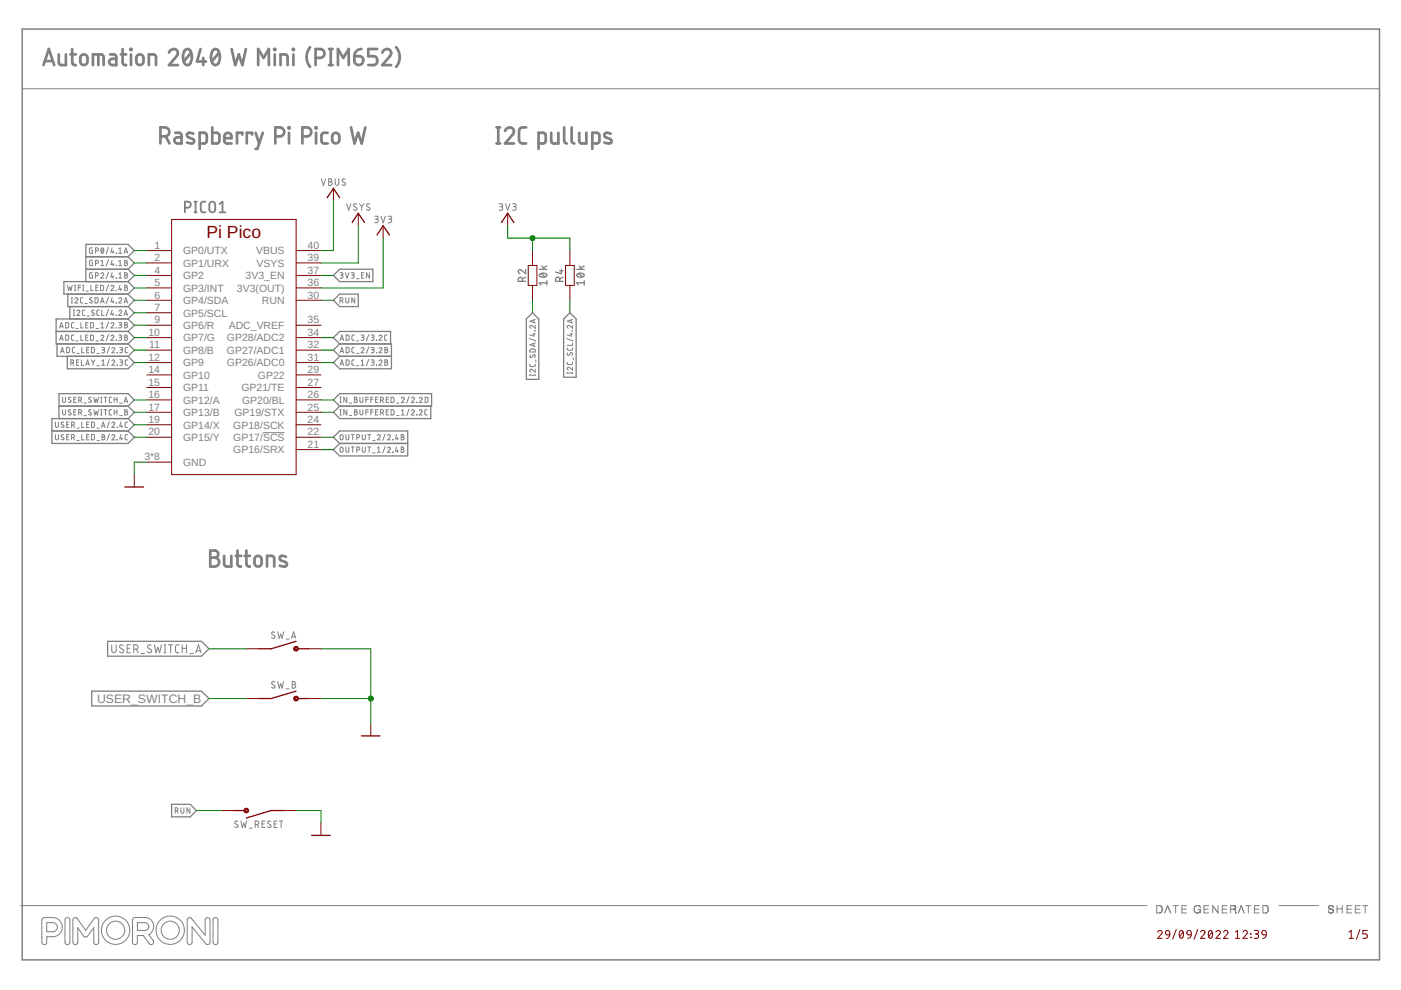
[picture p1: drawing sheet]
<svg xmlns="http://www.w3.org/2000/svg" width="297mm" height="210mm" viewBox="0 0 297 210" stroke-linecap="round" stroke-linejoin="round" font-family="sans-serif">
<g fill="none" stroke="#808080" stroke-width=".21">
<path d="M4.7 18.8h287.6M68.1 37.9l.5 1.4 .4-1.4M69.7 37.9l.6 .1v.4l-.2 .1a.38 .38 0 0 1 .3 .4 .38 .38 0 0 1-.3 .4h-.4zM69.7 38.5h.4M71.1 37.9v1a.38 .38 0 0 0 .4 .4 .38 .38 0 0 0 .3-.4v-1M73.2 38a.35 .35 0 0 0-.5 0 .35 .35 0 0 0 0 .5l.4 .2a.38 .38 0 0 1 0 .6 .38 .38 0 0 1-.6-.2M19.6 55.2l-.6 .1v1h.6v-.6h-.2M19.6 52.6l-.6 .1v.7l.1 .3h.5v-.6h-.2M19.6 57.8l-.6 .2v.7l.1 .2 .5 .1v-.7h-.2M20.3 55.8l.5-.1v-.4l-.5-.1v1.1M20.3 53.2l.5-.1v-.4l-.5-.1v1.1M20.3 58.5l.5-.1v-.4l-.5-.2v1.2"/>
<path d="M21.4 58.1a.31 .31 0 0 1 .4-.3 .31 .31 0 0 1 .1 .5l-.5 .7h.6M21.4 56.3h.6M21.4 55.5l.3-.3v1.1M21.5 52.6h.1a.57 .57 0 0 1 .4 .5 .57 .57 0 0 1-.4 .6l-.2-.6zM21.9 52.8l-.5 .6M23 55.1l-.5 1.4M23 52.4l-.5 1.4M23 57.7l-.5 1.4M23.8 55.2l-.3 .9h.7M23.8 52.6l-.3 .8h.7M23.8 57.8l-.3 .9h.7M24 53.2v.5"/>
<path d="M24 55.8v.5M24 58.5v.5M24.6 56.3h.1M24.6 53.6h.1M24.6 58.9h.1M25.2 56.3h.6M25.2 55.5l.3-.3v1.1M25.2 52.8l.3-.2v1.1M25.2 58.1l.3-.3v1.2M25.2 53.7h.6M25.2 59h.6M26.3 53.7l.4-1.1 .4 1.1"/>
<path d="M26.4 53.4h.6M26.4 55.2l.5 .1v.3l-.2 .1 .4 .2-.2 .4h-.5zM26.4 57.8l.5 .1v.4h-.2l.4 .3-.2 .3-.5 .1zM26.4 55.7h.3M26.4 58.3h.3M72.1 57.8h.4l.2 .2-.1 .3h-.4M72.4 58.3l.3 .2v.2l-.1 .2-.5 .1M73.2 57.8l.4 1.2 .4-1.2M73.5 43.2l.4 1.4 .5-1.4M74.5 57.8l.5 .1 .1 .1-.1 .3h-.4M74.8 58.3l.2 .2 .1 .2-.2 .2-.4 .1M75.6 59.1h.5"/>
<path d="M75.6 43.3l-.4-.1-.2 .3 .5 .5a.38 .38 0 0 1 0 .6 .38 .38 0 0 1-.6-.2M76.2 43.2l.5 .7M76.7 58.3h.3M76.7 43.9v.7M77.2 43.2l-.5 .7M77.2 57.8h-.5v1.2h.5M78.3 57.8v1.2l-.6-1.2v1.2M78.4 43.3l-.5-.1-.2 .3 .6 .5a.35 .35 0 0 1 0 .5 .35 .35 0 0 1-.5 0l-.1-.1M79.4 45.8l.6 .1 .2 .2-.2 .3-.4 .1M79.8 46.5a.38 .38 0 0 1 .4 .3 .38 .38 0 0 1-.4 .4h-.4M80.8 45.8l.4 1.4 .5-1.4M82.3 45.8l.6 .1 .1 .2-.1 .3-.5 .1"/>
<path d="M82.7 46.5a.38 .38 0 0 1 .3 .3 .38 .38 0 0 1-.3 .4h-.4M105.8 43.2h.6l.2 .2-.2 .4h-.4M106.2 43.8a.38 .38 0 0 1 .4 .4 .38 .38 0 0 1-.4 .4h-.4M107.2 43.2l.4 1.4 .5-1.4M108.7 43.2h.4l.3 .2-.1 .4h-.5M109.1 43.8a.38 .38 0 0 1 .3 .4 .38 .38 0 0 1-.3 .4h-.4M12.6 69.5l.4-1.1 .4 1.1M12.6 72.2l.4-1.2 .4 1.2M12.7 69.2h.6M12.7 71.9h.6M12.8 74.8l.4-1.1 .4 1.1M12.9 74.5h.6"/>
<path d="M13.9 68.4h.5l.1 .2 .1 .6-.2 .3h-.5zM13.9 71l.5 .1 .1 .1v.8l-.1 .1-.5 .1zM14.1 73.7h.5l.1 .2v.7l-.1 .2h-.5zM14.3 60.5l.2 1.1 .3-.7 .2 .7 .3-1.1M15 76.9l.6-.1v-.3l-.1-.2h-.5v1.1M15.1 64.2h.3M15.1 63.1h.3M15.2 63.1v1.1M15.4 76.9l.2 .5M15.6 66.9h.2M15.6 65.7h.2M15.7 68.4h-.4l-.1 .2v.8l.5 .1"/>
<path d="M15.7 71l-.4 .1-.1 .2v.7l.5 .2M15.7 65.7v1.2M15.8 61.6h.2M15.8 60.5h.2M15.9 73.7h-.4l-.2 .2 .1 .8 .5 .1M15.9 63.4a.3 .3 0 0 1 .4-.3 .3 .3 0 0 1 .1 .5l-.5 .6h.6M15.9 60.5v1.1M16.1 69.7h.5M16.1 72.3h.5M16.2 76.8h.4M16.3 74.9h.5M16.3 66a.31 .31 0 0 1 .5-.2 .31 .31 0 0 1 0 .5l-.5 .6h.6"/>
<path d="M16.6 61h.5M16.7 76.3h-.5v1.1h.5M17.1 60.5h-.5v1.1M17.1 68.4v1.1h.6M17.1 71v1.2h.6M17.3 76.3v1.1h.5M17.3 73.7v1.1h.5M17.5 61.6h.3M17.5 60.5h.3M17.6 63.1h-.4l-.1 .3v.8h.5M17.7 60.5v1.1M18 65.7l-.4 .1-.1 .2v.7l.5 .2"/>
<path d="M18 64.4h.5M18.2 68.9h.3M18.2 71.5h.3M18.2 77.4l.4-1.1 .3 1.1M18.2 61.7h.5M18.3 77.2h.5M18.4 74.2h.4M18.4 67h.5M18.7 68.4h-.5v1.1h.5M18.7 71h-.5v1.2h.5M18.9 73.7h-.5v1.1h.5M19.2 68.4h.4l.2 .2v.6l-.2 .3h-.4z"/>
<path d="M19.2 71l.4 .1 .2 .1v.8l-.2 .1-.4 .1zM19.3 60.5v1.1h.5M19.4 76.3l.3 .5M19.4 73.7h.4l.2 .2v.7l-.2 .2h-.4zM19.5 63.2l-.3-.1-.2 .3 .6 .5v.2l-.3 .1-.3-.1M19.7 76.8v.6M20 65.8a.28 .28 0 0 0-.5 0 .28 .28 0 0 0 .1 .4l.3 .2a.3 .3 0 0 1-.1 .5 .3 .3 0 0 1-.4-.2M20.1 76.3l-.4 .5M20.2 63.1h.4l.2 .2v.8l-.2 .1h-.4zM20.3 61h.4M20.4 69.7h.5M20.4 72.3h.5"/>
<path d="M20.6 77.6h.5M20.6 74.9h.5M20.8 60.5h-.5v1.1h.5M21 65.7l-.3 .1-.2 .2 .1 .7 .4 .2M21.3 64.2l.4-1.1 .4 1.1M21.3 60.5h.5l.1 .2 .1 .6-.2 .3h-.5zM21.4 71.3a.3 .3 0 0 1 .4-.3 .3 .3 0 0 1 .1 .5l-.5 .7h.6M21.4 68.6l.3-.2v1.1M21.4 69.5h.6M21.4 64h.6M21.6 73.7h.5l.1 .2-.1 .2-.4 .1M21.6 65.7v1.2h.5"/>
<path d="M21.6 77.4h.6M21.6 76.6l.3-.3v1.1M21.9 74.2l.2 .1v.4l-.5 .1M23 63l-.5 1.4M23 65.6l-.5 1.4M23 68.3l-.5 1.4M23 70.9l-.5 1.4M23 60.3l-.5 1.4M23.2 76.2l-.5 1.4M23.2 73.5l-.5 1.4M23.5 68.6a.31 .31 0 0 1 .5-.2 .31 .31 0 0 1 0 .5l-.5 .6h.7M23.5 71.3a.3 .3 0 0 1 .4-.3 .3 .3 0 0 1 .1 .5l-.5 .7h.7"/>
<path d="M23.5 60.7a.31 .31 0 0 1 .5-.2 .31 .31 0 0 1 0 .5l-.5 .6h.7M23.7 76.6a.31 .31 0 0 1 .4-.3 .31 .31 0 0 1 .1 .5l-.5 .6h.6M23.7 73.9a.31 .31 0 0 1 .4-.2 .31 .31 0 0 1 .1 .5l-.5 .6h.6M23.8 63.1l-.3 .9h.7M23.8 65.7l-.3 .9h.7M24 63.7v.5M24 66.4v.5M24.6 61.6h.1M24.6 64.2h.1M24.6 66.8h.1M24.6 69.5h.1M24.6 72.1h.1"/>
<path d="M24.8 77.4h.1M24.8 74.8h.1M25.2 63.4a.31 .31 0 0 1 .4-.3 .31 .31 0 0 1 .1 .5l-.5 .6h.6M25.2 66a.32 .32 0 0 1 .4-.2 .32 .32 0 0 1 .1 .5l-.5 .6h.6M25.2 68.4h.5l.1 .2-.1 .3h-.4M25.2 71l.5 .1 .1 .1-.1 .3h-.4M25.4 76.3h.5l.1 .2-.1 .3h-.4M25.4 73.7h.5l.1 .2-.1 .2-.4 .1M25.4 60.5l-.2 .9h.6M25.5 68.9l.2 .1 .1 .3-.2 .2h-.4M25.5 71.5l.3 .3-.1 .3-.5 .1M25.6 61.1v.5"/>
<path d="M25.7 76.8l.2 .1 .1 .3-.2 .2h-.4M25.7 74.2l.2 .1 .1 .2-.2 .3h-.4M26.3 64.2l.4-1.1 .4 1.1M26.3 66.9l.4-1.2 .4 1.2M26.4 64h.6M26.4 66.6h.6M26.4 68.4l.5 .1 .1 .2-.3 .2 .4 .2-.2 .4h-.5zM26.4 71l.5 .1v.3l-.2 .1 .4 .3-.2 .3-.5 .1zM26.4 60.5l.5 .1 .1 .2-.3 .2 .4 .2-.2 .4h-.5zM26.4 68.9h.3M26.4 71.5h.3M26.4 61h.3"/>
<path d="M27.1 76.3h-.4l-.2 .3 .1 .7 .5 .1M27.1 73.7h-.4l-.2 .2 .1 .8 .5 .1M72.1 63.7l.6-.1v-.4l-.6-.1v1.1M72.1 77.4l.4-1.1 .4 1.1M72.1 74.8l.4-1.1 .4 1.1M72.1 72.2l.4-1.2 .4 1.2M72.2 71.9h.6M72.2 77.2h.6M72.2 74.5h.6M72.5 63.7l.2 .5M73.3 63.1v1l.3 .1 .3-.1 .1-1M73.4 76.3h.4l.2 .2v.6l-.2 .3h-.4z"/>
<path d="M73.4 73.7h.4l.2 .2v.7l-.2 .2h-.4zM73.4 71l.4 .1 .2 .1v.8l-.2 .1-.4 .1zM75.1 76.3h-.4l-.1 .3 .1 .8h.4M75.1 73.7h-.4l-.1 .2v.8l.5 .1M75.1 71l-.4 .1-.1 .2 .1 .8 .4 .1M75.2 63.1v1.1l-.6-1.1v1.1M75.5 72.3h.6M75.5 77.6h.6M75.5 74.9h.6M76.6 73.9a.31 .31 0 0 1 .4-.2 .31 .31 0 0 1 .1 .5l-.5 .6h.6M76.6 71l.4 .1 .2 .1-.2 .3h-.3M76.6 77.4h.6"/>
<path d="M76.6 76.6l.3-.3v1.1M76.9 71.5l.3 .3-.1 .3-.5 .1M78.2 76.2l-.5 1.4M78.2 73.5l-.5 1.4M78.2 70.9l-.5 1.4M78.7 76.3h.5l.1 .2-.1 .3h-.4M78.7 73.7h.5l.1 .2-.1 .2-.4 .1M78.7 71l.5 .1 .1 .1-.1 .3h-.4M79 76.8l.2 .1 .1 .3-.2 .2h-.4M79 74.2l.3 .3-.2 .3h-.4M79 71.5l.3 .3-.1 .3-.5 .1M79.8 72.2h.1"/>
<path d="M79.8 77.4h.1M79.8 74.7h.1M80.3 76.6a.32 .32 0 0 1 .5-.3 .32 .32 0 0 1 .1 .5l-.6 .6h.7M80.3 73.9a.32 .32 0 0 1 .5-.2 .32 .32 0 0 1 .1 .5l-.6 .6h.7M80.3 71.3a.31 .31 0 0 1 .5-.3 .31 .31 0 0 1 .1 .5l-.6 .7h.7M81.6 76.3l.5 .1v.3l-.2 .1 .3 .2-.1 .4h-.5zM81.6 73.7l.5 .1v.3l-.2 .1 .3 .2-.1 .4h-.5zM81.6 76.8h.3M81.6 74.2h.3M82 71l-.3 .1-.2 .2 .1 .7 .4 .2M112.2 71.8l1.4 .5M112.3 77.2l.1 .4 .2 .1h.7l.2-.5"/>
<path d="M112.3 79.5h1.2M112.3 79.4v.3M112.4 75.2v.4l.2 .2 .5-.6a.32 .32 0 0 1 .4 .2 .32 .32 0 0 1-.2 .4M112.4 74.1l.9-.1 .2 .6h-1.2zM113 70.8h.5M113.2 67.8v.6M113.2 72.8v.6M113.2 70.6v.7l-.9-.3M113.5 70.1h.1M113.5 78.3v.6l-.7-.5a.31 .31 0 0 0-.5 .1 .31 .31 0 0 0 .3 .4M113.5 69v.6l-.7-.5a.32 .32 0 0 0-.5 .1 .32 .32 0 0 0 .3 .4M113.5 79.4v.3"/>
<path d="M113.5 72.7l-1.2 .4 1.2 .4M113.5 67.7l-1.2 .4 1.2 .4M113.6 76.3v.5M120.1 71.8l1.4 .5M120.2 76.8l.1 .4 .2 .1h.8l.1-.5M120.2 73.7l.1 .4 .2 .2 .8-.1 .1-.5M120.2 79.1h1.2M120.2 79v.2M120.4 74.8l-.1 .4 .2 .2 .4-.5a.31 .31 0 0 1 .5 0 .31 .31 0 0 1-.2 .5M120.9 70.8h.5M121.1 67.8v.6M121.1 70.6v.7l-.9-.3"/>
<path d="M121.3 70.2h.1M121.4 77.9v.6l-.6-.6a.31 .31 0 0 0-.5 .1 .31 .31 0 0 0 .2 .5M121.4 69v.6l-.6-.5a.32 .32 0 0 0-.5 .1 .32 .32 0 0 0 .2 .4M121.4 72.7v.5h-1.2M121.4 79v.2M121.4 67.7l-1.2 .4 1.2 .4M121.5 75.8v.5M11.7 89.5v.8l.3 .3 .4-.2v-.9M11.7 92.1v.9l.3 .3 .4-.2v-1M13.3 84.2v1l.2 .1 .4-.1v-1M13.3 86.9v.9l.2 .2 .4-.2v-.9M13.5 89.6a.28 .28 0 0 0-.4-.1 .28 .28 0 0 0 0 .5l.3 .1a.31 .31 0 0 1 0 .5 .31 .31 0 0 1-.5-.1"/>
<path d="M13.5 92.2h-.4l-.1 .2 .4 .4a.31 .31 0 0 1 0 .5 .31 .31 0 0 1-.5-.2M14.1 92.6h.4M14.1 90h.4M14.6 92.1h-.5v1.2h.5M14.6 89.5h-.5v1.1h.5M15 84.3l-.4-.1-.1 .3 .4 .4a.3 .3 0 0 1 0 .5 .3 .3 0 0 1-.4-.2M15 87l-.4-.1-.1 .2 .5 .5v.3l-.2 .1-.3-.2M15.2 90.1l.5-.1v-.4l-.5-.1v1.1M15.2 92.8l.5-.2v-.4l-.5-.1v1.2M15.6 90.1l.2 .5M15.6 92.8l.2 .5M15.6 84.7h.4"/>
<path d="M15.6 87.4h.4M16.2 84.2h-.6v1.1h.6M16.2 86.9h-.6v1.1h.6M16.3 93.4h.5M16.3 90.8h.5M16.7 84.9l.5-.2v-.4l-.5-.1v1.1M16.7 87.5l.5-.1v-.4l-.5-.1v1.1M17.1 84.9l.2 .4M17.1 87.5l.2 .5M17.3 92.1v1.2h.5M17.3 89.5v1.1h.5M17.8 85.5h.5"/>
<path d="M17.8 88.1h.5M18.4 92.6h.4M18.4 90h.4M18.9 92.1h-.5v1.2h.5M18.9 89.5h-.5v1.1h.5M19.3 84.3l-.4-.1-.1 .3 .5 .4a.31 .31 0 0 1-.1 .5 .31 .31 0 0 1-.4-.2M19.3 87l-.4-.1-.1 .2 .5 .4a.31 .31 0 0 1-.1 .5 .31 .31 0 0 1-.4-.2M19.4 89.5h.4l.2 .2v.7l-.2 .2h-.4zM19.4 92.1l.4 .1 .2 .1v.7l-.2 .2-.4 .1zM19.9 84.2l.2 1.1 .3-.7 .2 .7 .3-1.1M19.9 86.9l.2 1.1 .3-.8 .2 .8 .3-1.1M20.6 93.4h.5"/>
<path d="M20.6 90.8h.5M21.4 85.3h.2M21.4 84.2h.2M21.4 88h.2M21.4 86.9h.2M21.5 84.2v1.1M21.5 86.9v1.1M21.5 90.6l.4-1.1 .4 1.1M21.6 90.3h.6M21.6 92.1l.5 .1 .1 .1-.3 .3 .3 .3-.1 .3-.5 .1zM21.6 92.6h.3M22.1 84.2h.6"/>
<path d="M22.1 86.9h.6M22.4 84.2v1.1M22.4 86.9v1.1M23.2 89.4l-.5 1.4M23.2 92l-.5 1.4M23.7 84.2h-.4l-.1 .3v.8h.5M23.7 86.9h-.4l-.1 .2v.8l.5 .1M23.7 89.7a.31 .31 0 0 1 .4-.2 .31 .31 0 0 1 .1 .5l-.5 .6h.6M23.7 92.4a.31 .31 0 0 1 .4-.3 .31 .31 0 0 1 .1 .5l-.5 .7h.6M24.2 84.7h.6M24.2 84.2v1.1M24.2 86.9v1.1"/>
<path d="M24.2 87.4h.6M24.8 84.2v1.1M24.8 86.9v1.1M24.8 90.6h.1M24.8 93.2h.1M25.4 85.5h.5M25.4 88.1h.5M25.6 92.1l-.2 .9h.6M25.6 89.5l-.2 .9h.6M25.8 90.1v.5M25.8 92.8v.5M26.3 85.3l.4-1.1 .4 1.1"/>
<path d="M26.4 85.1h.6M26.4 86.9l.5 .1v.3l-.2 .1 .4 .2-.2 .4h-.5zM26.4 87.4h.3M27.1 89.5h-.4l-.2 .2 .1 .8 .5 .1M27.1 92.1l-.4 .1-.2 .2 .1 .7 .5 .2M55.8 91.7h4.5M72.1 85.3h.2M72.1 84.2h.2M72.1 88h.2M72.1 86.9h.2M72.2 92.2l.3-.1 .2 .2v.8l-.2 .2-.3-.1-.1-.2zM72.2 94.8h.3l.2 .2v.7l-.2 .2-.3-.1-.1-.2z"/>
<path d="M72.2 84.2v1.1M72.2 86.9v1.1M73.3 92.1v.9l.3 .3 .3-.2 .1-1M73.3 94.8v.8l.3 .3 .3-.2 .1-.9M73.5 84.2v1.1l-.6-1.1v1.1M73.5 86.9v1.1l-.6-1.1v1.1M74.1 85.5h.5M74.1 88.1h.5M74.5 92.1h.6M74.5 94.8h.6M74.8 92.1v1.2M74.8 94.8v1.1"/>
<path d="M75.1 84.2l.5 .1v.3l-.1 .1 .3 .3-.2 .3h-.5zM75.1 86.9l.5 .1v.3l-.1 .1 .3 .2-.2 .4h-.5zM75.1 84.7h.4M75.1 87.4h.4M75.6 92.8l.6-.2v-.4l-.6-.1v1.2M75.6 95.4l.6-.1v-.4l-.6-.1v1.1M76.3 84.2v1l.3 .1 .3-.1v-1M76.3 86.9v.9l.3 .2 .3-.2v-.9M76.8 92.1v1l.2 .2 .4-.2v-1M76.8 94.8v.9l.2 .2 .4-.2v-.9M77.6 84.7h.5M77.6 87.4h.5"/>
<path d="M78 92.1h.6M78 94.8h.6M78.1 84.2h-.5v1.1M78.1 86.9h-.5v1.1M78.3 92.1v1.2M78.3 94.8v1.1M78.6 84.7h.5M78.6 87.4h.5M79 93.4h.5M79 96h.5M79.1 84.2h-.5v1.1M79.1 86.9h-.5v1.1"/>
<path d="M79.6 84.7h.4M79.6 87.4h.4M80 92.4a.32 .32 0 0 1 .5-.3 .32 .32 0 0 1 .1 .5l-.6 .7h.6M80 95l.3-.2v1.1M80 95.9h.6M80.1 84.2h-.5v1.1h.5M80.1 86.9h-.5v1.1h.5M80.7 84.9l.5-.2v-.4l-.5-.1v1.1M80.7 87.5l.5-.1v-.4l-.5-.1v1.1M81 84.9l.3 .4M81 87.5l.3 .5M81.7 92l-.5 1.4"/>
<path d="M81.7 94.7l-.5 1.3M81.9 84.7h.4M81.9 87.4h.4M82.1 92.4a.32 .32 0 0 1 .5-.3 .32 .32 0 0 1 .1 .5l-.6 .7h.7M82.1 95a.32 .32 0 0 1 .5-.2 .32 .32 0 0 1 .1 .5l-.6 .6h.7M82.4 84.2h-.5v1.1h.5M82.4 86.9h-.5v1.1h.5M82.9 84.2h.5l.1 .2v.6l-.1 .3h-.5zM82.9 86.9h.5l.1 .2v.7l-.1 .2h-.5zM83.3 93.3h.1M83.3 95.8h.1M84.1 92.1l-.3 .9h.7"/>
<path d="M84.1 94.8l-.3 .9h.7M84.1 85.5h.5M84.1 88.1h.5M84.3 92.8v.5M84.3 95.4v.5M85.1 92.1l.5 .1v.3l-.2 .1 .3 .3-.2 .3-.4 .1zM85.1 94.8h.3l.2 .2-.2 .3 .3 .2-.2 .4h-.4zM85.1 92.6h.3M85.1 95.3h.3M85.1 84.5a.31 .31 0 0 1 .4-.3 .31 .31 0 0 1 .1 .5l-.5 .6h.6M85.1 88h.6M85.1 87.1l.3-.2v1.1"/>
<path d="M86.7 84.1l-.5 1.4M86.7 86.7l-.5 1.4M87.2 84.5a.31 .31 0 0 1 .5-.3 .31 .31 0 0 1 .1 .5l-.6 .6h.7M87.2 87.1a.31 .31 0 0 1 .5-.2 .31 .31 0 0 1 .1 .5l-.6 .6h.7M88.3 85.3h.1M88.3 88h.1M88.9 84.5a.31 .31 0 0 1 .4-.3 .31 .31 0 0 1 .1 .5l-.5 .6h.6M88.9 87.1a.3 .3 0 0 1 .4-.2 .3 .3 0 0 1 .1 .5l-.5 .6h.6M90.1 84.2h.5l.1 .2v.6l-.1 .3h-.5zM90.6 86.9h-.4l-.1 .2v.7l.5 .2M23.7 136.7v1.2a.48 .48 0 0 0 .5 .5 .48 .48 0 0 0 .4-.5v-1.2M26.2 136.8a.43 .43 0 0 0-.6-.1 .43 .43 0 0 0-.2 .6l.7 .4a.39 .39 0 0 1 .1 .5 .39 .39 0 0 1-.5 .2l-.4-.2"/>
<path d="M26.9 137.5h.6M27.7 136.7h-.8v1.7h.8M28.4 137.6h.4a.47 .47 0 0 0 .5-.4 .47 .47 0 0 0-.5-.5h-.4v1.7M28.9 137.6l.4 .8M29.9 138.6h.7M32.1 136.8a.43 .43 0 0 0-.6-.1 .43 .43 0 0 0-.2 .6l.7 .4a.43 .43 0 0 1 0 .6 .43 .43 0 0 1-.6 0l-.2-.1M32.7 136.7l.4 1.7 .4-1.1 .3 1.1 .4-1.7M34.8 138.4h.4M34.8 136.7h.4M35 136.7v1.7M35.7 136.7h.9M36.2 136.7v1.7"/>
<path d="M38 136.7h-.6l-.2 .4 .1 1.1 .1 .2h.6M38.6 137.5h1M38.6 136.7v1.7M39.6 136.7v1.7M40.2 138.6h.8M41.5 138.4l.6-1.7 .5 1.7M41.7 138h.8M58.3 134.1l-.5-.1-.2 .3 .6 .5a.38 .38 0 0 1-.1 .6 .38 .38 0 0 1-.5-.3M58.9 134l.3 1.3 .3-.9 .3 .9 .3-1.3M60.7 135.5h.6M61.8 135.3l.5-1.3 .4 1.3M61.9 135h.7"/>
<path d="M58.3 144.6l-.5-.1-.2 .3 .1 .2 .5 .3a.33 .33 0 0 1 0 .5 .33 .33 0 0 1-.5 0l-.1-.1M58.9 144.5l.3 1.4 .3-.9 .3 .9 .3-1.4M60.7 146h.6M62 144.5l.6 .1v.3l-.3 .2a.38 .38 0 0 1 .4 .4 .38 .38 0 0 1-.4 .4h-.3zM62 145.1h.3M37.1 171.9l.6-.1v-.4l-.6-.1v1.1M37.5 171.9l.3 .5M38.4 171.3v1l.2 .1 .3-.1 .1-1M40.3 171.3v1.1l-.7-1.1v1.1M50.4 174.2a.34 .34 0 0 0-.5-.1 .34 .34 0 0 0 0 .5l.4 .3a.34 .34 0 0 1 .1 .5 .34 .34 0 0 1-.5 0l-.2-.1M51.1 174.1l.3 1.4 .3-1 .3 1 .3-1.4M52.9 175.6h.5"/>
<path d="M54.1 174.8h.4a.38 .38 0 0 0 .4-.3 .38 .38 0 0 0-.4-.4h-.4v1.4M54.6 174.8l.3 .7M55.6 174.7h.4M56.2 174.1h-.6v1.4h.6M57.4 174.2l-.5-.1-.2 .3 .1 .2 .5 .3a.35 .35 0 0 1 .1 .5 .35 .35 0 0 1-.6 0l-.1-.1M58.1 174.7h.5M58.7 174.1h-.6v1.4h.6M59.2 174.1h.8M59.6 174.1v1.4M4.4 192h238.8M8.9 198.8h.1M9.1 194.6l2.1-.1a2.03 2.03 0 0 1 2 2.1 2.03 2.03 0 0 1-2 2h-1.3v1.2a.52 .52 0 0 1-.5 .5 .52 .52 0 0 1-.5-.6v-4.6z"/>
<path d="M9.9 195.6h1.3a.96 .96 0 0 1 1 1 .96 .96 0 0 1-1 .9h-1.3zM14 194.6h.5l.3 .3v4.9a.52 .52 0 0 1-.5 .5 .52 .52 0 0 1-.5-.5v-4.7zM15.7 194.6l.6 .1 1.9 2.6 1.8-2.6a.52 .52 0 0 1 .6-.1 .52 .52 0 0 1 .3 .5v4.7a.52 .52 0 0 1-.5 .5 .52 .52 0 0 1-.5-.6v-3l-1.4 1.8a.52 .52 0 0 1-.8 0l-1.2-1.8v3.1a.52 .52 0 0 1-.5 .5 .52 .52 0 0 1-.5-.5v-4.7zM16.3 194.7h.1M28.1 198.8h.1M28.3 194.6l2.5-.1a1.91 1.91 0 0 1 1.8 1.6 1.91 1.91 0 0 1-1.1 2.1l.9 1.2a.54 .54 0 0 1 0 .7 .54 .54 0 0 1-.7 0l-1.3-1.7h-1.3v1.4a.52 .52 0 0 1-.5 .5 .52 .52 0 0 1-.5-.6v-4.6zM29.1 195.6h1.7a.83 .83 0 0 1 .8 .8 .83 .83 0 0 1-.8 .9h-1.7zM39.8 194.7l.4-.2 .4 .2 2.9 3.6v-3.3a.52 .52 0 0 1 .5-.5 .52 .52 0 0 1 .5 .6v4.7l-.1 .3-.4 .2-.3-.1-3-3.7v3.2a.52 .52 0 0 1-.5 .6 .52 .52 0 0 1-.5-.6zM45.4 194.6h.4l.4 .3v4.9a.52 .52 0 0 1-.5 .5 .52 .52 0 0 1-.5-.5v-4.7zM245.2 192h.8a.87 .87 0 0 1-.1 1.6h-.7zM246.3 192.3h.1M247 193.6l.6-1.6 .6 1.6"/>
<path d="M248.7 192h1.1M249.3 192v1.6M250.6 192.8h.9M251.6 192h-1v1.6h1M253.4 193.4l.1 .1M253.9 192.8h.6v.8M254.2 193.5h-.1M254.3 192.1h.1M254.5 192.3a.75 .75 0 0 0-1.1-.2 .75 .75 0 0 0-.1 1.1l.1 .2M254.5 192.3h.1M254.5 192.3v.1M254.5 192.9v.1a.64 .64 0 0 1-1 .5"/>
<path d="M255.3 192.8h.9M256.3 192h-1v1.6h1M258.3 192v1.6l-1.2-1.6v1.6M259.1 192.8h1M260.2 192h-1.1v1.6h1.1M261.6 192.8h-.1M261.7 192.8h.1M261.7 192.8h-.8M261.7 192l.2 .1M261.8 192h-.9v1.6M261.8 192.8l.1 .1M261.8 192.1l.2 .1"/>
<path d="M261.9 192.9l.1 .6M261.9 193h.1M261.9 192.2h.1M261.9 192.6h.1M261.9 192.6l-.2 .2M261.9 193.2l.1 .1M262 193.5v.1M262 192.2l-.1 .4M262 193.5h.1M262 192.5l-.1 .2M262 193.6h.1M262.6 193.6l.6-1.6 .6 1.6"/>
<path d="M264.1 192h1.1M264.7 192v1.6M266 192.8h.9M267 192h-1v1.6h1M267.8 192l.8 .1a.67 .67 0 0 1 .3 .9l-.3 .5-.8 .1zM268.8 192.3h.1M271.2 192h8.4M281.6 193.1l.1 .1M281.7 193.3l.2 .2h.7M281.7 193.2v.1M281.7 192.5v.1M281.7 192.2h.1"/>
<path d="M281.8 192.6l.1 .1M281.8 192.6h.1M281.8 192.7l.7 .1M281.8 192.1l-.1 .2 .1 .3M281.8 192.1h.1M282 192h.1M282 192l-.2 .1M282 192.7h.1M282 192h.4l.3 .3M282 193.5v.1M282.1 193.6h.1M282.3 192.8h.1"/>
<path d="M282.3 193.6h.1M282.4 192.8l.3 .2-.1 .4M282.6 193.4v.1M282.7 192.3h.1M282.7 192.3v.1M282.7 193v.1M282.7 193.3h.1M283.5 192v1.6M283.5 192.7h1.1M284.6 192v1.6M285.6 192.8h.9M286.6 192h-1v1.6h1"/>
<path d="M287.4 192.8h.9M288.4 192h-1v1.6h1M288.9 192h1.1M289.5 192v1.6"/>
<circle cx="24.5" cy="197.2" r="3"/>
<circle cx="24.5" cy="197.2" r="1.93"/>
<circle cx="36.1" cy="197.2" r="3"/>
<circle cx="36.1" cy="197.2" r="1.93"/>
</g>
<g fill="none" stroke="#808080" stroke-width=".57">
<path d="M9.2 13.8l1.2-3.4 1.1 3.4M9.5 13h1.7M12.5 11.5v1.9l.2 .3 .3 .1h1v-2.3M14.9 11.5h1.2M15.3 10.4v3l.4 .4h.4M17.2 11.8a.76 .76 0 0 1 .8-.2 .76 .76 0 0 1 .5 .7v.7a.76 .76 0 0 1-.7 .8 .76 .76 0 0 1-.8-.8zM19.7 13.8v-2.3h1.7l.5 .3 .1 2M20.8 11.5v2.3M23.3 11.5l1 .1 .3 .3 .1 1.9h-.9a.67 .67 0 0 1-.6-.7 .67 .67 0 0 1 .6-.6h.9M25.6 11.5h1.2M26 10.4v3l.4 .4h.4M27.7 10.4h.2v.2h-.2z"/>
<path d="M27.8 11.5v2.3M29 11.8a.76 .76 0 0 1 .9-.2 .76 .76 0 0 1 .5 .7v.7a.76 .76 0 0 1-.7 .8 .76 .76 0 0 1-.8-.8zM31.6 13.8v-2.3l1.1 .1 .3 .2 .1 2M35.8 11.2a.94 .94 0 0 1 1.4-.8 .94 .94 0 0 1 .2 1.5l-1.6 1.9h1.9M39.2 10.7a.79 .79 0 0 1 .9-.2 .79 .79 0 0 1 .5 .8 2.2 2.2 0 0 1-.6 2.5h-.5a2.25 2.25 0 0 1-.4-2.9zM40.5 11.2l-1.5 1.8M42.5 10.4l-.7 2.6h1.9M43.1 12.3v1.5M45.1 10.7a.8 .8 0 0 1 .9-.2 .8 .8 0 0 1 .5 .8 2.16 2.16 0 0 1-.6 2.5h-.4a2.4 2.4 0 0 1-.4-3.1zM46.4 11.2l-1.5 1.8M49.1 10.4l.8 3.4 .7-2.3 .8 2.3 .7-3.4M54.7 13.8v-3.4l1.2 1.9 1.1-1.9v3.4"/>
<path d="M58.1 10.4h.2v.2h-.2zM58.3 11.5v2.3M59.5 13.8v-2.3l1.1 .1 .3 .2 .1 2M62.1 10.4h.2v.2h-.2zM62.2 11.5v2.3M65.7 10a3.3 3.3 0 0 0 0 4.2M66.9 12.3h1a.94 .94 0 0 0 .9-1 .94 .94 0 0 0-.9-.9h-1v3.4M69.7 13.8h.8M69.7 10.4h.8M70.1 10.4v3.4M71.6 13.8v-3.4l1.2 1.9 1.1-1.9v3.4M75.1 11.9h1.1a.94 .94 0 0 1 .8 1.1 .94 .94 0 0 1-1 .8 .94 .94 0 0 1-.9-1z"/>
<path d="M76.6 10.4l-.6 .1-.6 .5-.3 .9M80 10.4h-1.9v1.5h1.1a.96 .96 0 0 1 .8 1 .96 .96 0 0 1-.8 .9h-1.1M81 11.2a.94 .94 0 0 1 1.4-.8 .94 .94 0 0 1 .3 1.5l-1.7 1.9h1.9M84 10a3.2 3.2 0 0 1 0 4.2M34 28.9h1a.95 .95 0 0 0 .9-.9 .95 .95 0 0 0-.9-1h-1v3.4M35.2 28.9l.7 1.5M37.2 28.2h.9l.4 .4v1.8h-.9a.66 .66 0 0 1-.6-.6 .66 .66 0 0 1 .6-.7h.9M41 28.3l-.3-.1a.59 .59 0 0 0-.8 0 .59 .59 0 0 0-.1 .8l1.1 .5a.48 .48 0 0 1 .3 .5 .48 .48 0 0 1-.5 .4l-1.1-.2M42.3 30.4h1.2l.3-.4v-1.4l-.3-.4h-1.2v3.4M45 27v3.4h1.1l.4-.4-.1-1.6-.3-.2h-1.1M47.6 29.3h1.5a.8 .8 0 0 0-.5-1.1 .8 .8 0 0 0-1 .7v1.1l.2 .3 1.3 .1M51.4 28.5v-.3h-1.2v2.2"/>
<path d="M53.4 28.5v-.3h-1.1v2.2M54.2 28.2l.7 2.2M55.7 28.2l-1.1 3.4h-.4M58.4 28.9h.9a.95 .95 0 0 0 1-.9 .95 .95 0 0 0-1-1h-.9v3.4M61.2 27h.2v.2h-.2zM61.3 28.2v2.2M64.1 28.9h1a.95 .95 0 0 0 .9-.9 .95 .95 0 0 0-.9-1h-1v3.4M66.9 27h.2v.2h-.2zM67 28.2v2.2M69.5 28.2h-1l-.3 .5 .1 1.5 .2 .2h1M70.6 28.5a.76 .76 0 0 1 .8-.3 .76 .76 0 0 1 .5 .7v.8a.76 .76 0 0 1-.7 .7 .76 .76 0 0 1-.8-.7zM74.4 27l.8 3.4 .7-2.2 .8 2.2 .7-3.4"/>
<path d="M105.3 27h.7M105.3 30.4h.7M105.6 27v3.4M107.1 27.8a.93 .93 0 0 1 1.3-.7 .93 .93 0 0 1 .3 1.4l-1.6 1.9h1.9M111.5 27l-1.1 .2-.4 .6v1.9l.2 .4 .4 .3h.9M114.2 30.4h1.1l.3-.2 .1-1.5-.2-.4-1.3-.1v3.4M116.9 28.2v1.8l.5 .4h1v-2.2M119.6 27v2.8l.2 .5 .4 .1M121.2 27v3l.6 .4M122.8 28.2v1.8l.6 .4h.9v-2.2M125.6 30.4h1.1l.4-.4v-1.4l-.4-.4h-1.1v3.4M129.5 28.3l-.3-.1a.59 .59 0 0 0-.8 0 .59 .59 0 0 0-.1 .8l1.1 .5a.48 .48 0 0 1 .3 .5 .48 .48 0 0 1-.5 .4l-1.1-.2"/>
<path d="M44.6 116.7h.9a.75 .75 0 0 1 .8 .8 .75 .75 0 0 1-.8 .7 .94 .94 0 0 1 1 1 .94 .94 0 0 1-1 .9h-.9zM44.6 118.2h.9M47.5 117.9l.1 1.8 .2 .3 .3 .1h.9v-2.2M50 117.9h1.1M50.4 116.7v3l.2 .3 .5 .1M51.9 117.9h1.1M52.2 116.7l.1 3 .3 .4h.4M54.1 118.2a.76 .76 0 0 1 .9-.3 .76 .76 0 0 1 .5 .7v.8a.76 .76 0 0 1-.8 .7 .76 .76 0 0 1-.7-.7zM60.6 118l-.3-.1a.6 .6 0 0 0-.8 0 .6 .6 0 0 0-.1 .8l1.1 .5a.48 .48 0 0 1 .3 .5 .48 .48 0 0 1-.5 .4l-1-.2M56.6 120.1v-2.2h1.1l.3 .2 .1 2"/>
</g>
<path d="M4.7 6.2h287.8v197.3h-287.8z" fill="none" stroke="#808080" stroke-width=".32"/>
<path d="M39.2 44h.6a.63 .63 0 0 0 .7-.6 .63 .63 0 0 0-.7-.6h-.6v2.2M41.2 42.8h.5M41.2 45h.5M41.5 42.8v2.2M43.6 42.8h-.7l-.3 .5v1.4l.3 .3h.7M44.5 43a.62 .62 0 0 1 .7-.2 .62 .62 0 0 1 .4 .6v1a.62 .62 0 0 1-.6 .6 .62 .62 0 0 1-.6-.6zM46.5 45h1.3M46.5 43.3l.7-.5v2.2" fill="none" stroke="#808080" stroke-width=".38"/>
<g fill="none" stroke="#808080" stroke-width=".28">
<path d="M18.2 57.1h9M18.2 54.4h9M27.2 54.4l1.3 1.4-1.3 1.3M27.2 54.4l1.3-1.3-1.3-1.3h-9v7.9M27.2 59.7h-13.7v2.7h13.7M27.2 59.7l1.3 1.3-1.3 1.4M27.2 57.1l1.3 1.3-1.3 1.3M72 57.1h7.1v2.6h-7.1l-1.3-1.3zM110.7 59.6v-.4a.43 .43 0 0 0-.4-.4 .43 .43 0 0 0-.4 .4v.4h1.6M111.5 57.1v.9l-.9-.7a.43 .43 0 0 0-.7 .1 .43 .43 0 0 0 .3 .6M111.5 58.8l-.8 .3M114.4 57.1h1.6"/>
<path d="M114.5 58.1a1.01 1.01 0 0 1 1.5 .2 .93 .93 0 0 1-1.6 0zM114.7 58l.9 .7M114.9 56.4l.5 .7M116 60h-1.6l.3 .4M116 59.5v.9M116 56.4l-.8 .4M118.7 59.6v-.4a.43 .43 0 0 0-.5-.4 .43 .43 0 0 0-.4 .4v.4h1.6M118.7 57.4h.7M119 57.1v.9l-1.2-.3M119.4 58.8l-.7 .3M122.3 57.1h1.6M122.4 58.1a1.01 1.01 0 0 1 1.5 .2 .93 .93 0 0 1-1.6 0z"/>
<path d="M122.6 58l.9 .7M122.8 56.4l.5 .7M123.9 60h-1.6l.3 .4M123.9 59.5v.9M123.9 56.4l-.8 .4M11.9 70.3h15.3M12.1 72.9v2.6h15.1M14.3 75.5v2.7h12.9l1.3-1.3-1.3-1.4M14.4 62.4v2.6h12.8M14.8 65v2.6M27.2 62.4l1.3 1.3-1.3 1.3M27.2 65l1.3 1.3-1.3 1.3"/>
<path d="M27.2 67.6h-15.3v5.3h15.3M27.2 67.6l1.3 1.4-1.3 1.3M27.2 70.3l1.3 1.3-1.3 1.3M27.2 72.9l1.3 1.3-1.3 1.3M70.7 63.7l1.3-1.3h4v2.6h-4zM72 72.9l-1.3-1.3 1.3-1.3h10.8v2.6M72 72.9h11v5.3h-11l-1.3-1.3 1.3-1.4M72 75.5h11M72 72.9l-1.3 1.3 1.3 1.3M112.9 66.3l1.3 1.3v12.8h-2.6v-12.8zM120.8 66.3l1.4 1.3v12.4h-2.7v-12.4zM11 91.4h16.2"/>
<path d="M12.5 86.1h14.7M27.2 86.1l1.3-1.3-1.3-1.3h-14.7v5.3M27.2 86.1l1.3 1.3-1.3 1.4M27.2 88.8h-16.2v5.2h16.2l1.3-1.3-1.3-1.3M27.2 88.8l1.3 1.3-1.3 1.3M72 83.5h19.5v2.6h-19.5l-1.3-1.3zM72 86.1l-1.3 1.3 1.3 1.4h19.3v-2.7M72 91.4h14.4v5.3h-14.4l-1.3-1.4 1.3-1.3-1.3-1.3zM72 94h14.4M22.8 136h19.9l1.6 1.6-1.6 1.5h-19.9zM19.5 146.5h23.2l1.6 1.6-1.6 1.6h-23.2zM36.4 170.5h3.9l1.4 1.4-1.4 1.3h-3.9z"/>
</g>
<g fill="none" stroke="#800000" stroke-width=".21">
<path d="M70.7 39.9v2.7M31.1 53.1h5.3M31.1 55.8h5.3M31.1 58.4h5.3M36.4 46.5h26.4v54.1h-26.4zM62.8 53.1h5.3M62.8 55.8h5.3M62.8 58.4h5.3M76 45.2v2.7M81.2 47.9v2.6M107.6 45.2v2.7M112 56.3h1.8v4.2h-1.8z"/>
<path d="M112.9 53.1v3.2M119.9 56.3h1.9v4.2h-1.9zM120.8 53.1v3.2M31.1 61h5.3M31.1 63.7h5.3M31.1 66.3h5.3M31.1 69h5.3M31.1 71.6h5.3M31.1 74.2h5.3M31.1 76.9h5.3M31.1 79.5h5.3M62.8 61h5.3"/>
<path d="M62.8 63.7h5.3M62.8 69h5.3M62.8 71.6h5.3M62.8 74.2h5.3M62.8 76.9h5.3M62.8 79.5h5.3M112.9 60.5v3.2M120.8 60.5v3.2M31.1 82.1h5.3M31.1 84.8h5.3M31.1 87.4h5.3M31.1 90.1h5.3"/>
<path d="M31.1 92.7h5.3M31.1 98h5.3M62.8 82.1h5.3M62.8 84.8h5.3M62.8 87.4h5.3M62.8 90.1h5.3M62.8 92.7h5.3M62.8 95.3h5.3M28.5 100.6v2.7M52.2 137.6h2.7M65.4 137.6h2.7M52.2 148.1h2.7"/>
<path d="M65.4 148.1h2.7M78.6 153.4v2.6M46.9 171.9h2.7M60.1 171.9h2.7M68.1 174.5v2.6M245.4 197.6a.46 .46 0 0 1 .7-.3 .46 .46 0 0 1 .2 .7l-.9 .9h1M247.2 197.4l.3-.1 .4 .1 .1 .8-.8-.1-.1-.4zM248 198.2l-.3 .6-.4 .1M249.4 197.1l-.8 2M250.2 197.4l.3-.1a.98 .98 0 0 1 0 1.6 1.07 1.07 0 0 1-.3-1.5zM250.8 197.6l-.7 1M251.8 197.4l.3-.1 .3 .1 .2 .8-.9-.1-.1-.4z"/>
<path d="M252.6 198.2l-.2 .4-.6 .3M253.9 197.1l-.7 2M254.6 197.6a.46 .46 0 0 1 .6-.3 .46 .46 0 0 1 .1 .7l-.7 .9h.9M256.4 197.4l.2-.1a.98 .98 0 0 1 0 1.6 1.03 1.03 0 0 1-.2-1.5zM257 197.6l-.7 1M257.8 197.6a.46 .46 0 0 1 .6-.3 .46 .46 0 0 1 .2 .7l-.8 .9h.9M259.4 197.6a.46 .46 0 0 1 .7-.3 .46 .46 0 0 1 .1 .7l-.8 .9h.9M261.9 198.9h.9M261.9 197.6l.5-.3v1.6M263.5 197.6a.46 .46 0 0 1 .7-.3 .46 .46 0 0 1 .1 .7l-.8 .9h1M265.2 198v.1zM265.2 198.7v.1z"/>
<path d="M265.9 197.3h.6a.37 .37 0 0 1 .3 .3 .37 .37 0 0 1-.3 .4h-.4M266.4 198a.47 .47 0 0 1 .4 .5 .47 .47 0 0 1-.4 .4h-.5M267.7 197.4l.3-.1 .3 .1 .2 .8-.8-.1-.2-.4zM268.5 198.2l-.3 .6-.5 .1M286 198.9h1M286 197.6l.5-.3v1.6M288.3 197.1l-.7 2M289.9 197.3h-1v.7h.6a.47 .47 0 0 1 .4 .5 .47 .47 0 0 1-.4 .4h-.6"/>
</g>
<g fill="none" stroke="#800000" stroke-width=".28">
<path d="M69.4 41.9l1.3-2 1.3 2M74.7 47.2l1.3-2 1.3 2M79.9 49.8l1.3-1.9 1.4 1.9M106.3 47.2l1.3-2 1.3 2M26.5 103.3h3.9M62.8 136l-5.3 1.6h-2.6M63.3 137.6h2.1M62.8 146.5l-5.3 1.6h-2.6M63.3 148.1h2.1M76.6 156h4M49.6 171.9h2.1M60.1 171.9h-2.6l-5.3 1.5"/>
<path d="M66.1 177.1h3.9"/>
</g>
<g fill="#800000" stroke="#800000" stroke-width=".21">
<path d="M51.9 171.5a.5 .5 0 0 1 .8 .2 .5 .5 0 0 1-.4 .7 .5 .5 0 0 1-.6-.5h.3a.24 .24 0 0 1 .3-.3 .24 .24 0 0 1 .1 .4 .24 .24 0 0 1-.4 0l-.3-.1z" fill-rule="evenodd"/>
<path d="M62.5 137.2a.5 .5 0 0 1 .7 .1 .5 .5 0 0 1-.3 .7 .5 .5 0 0 1-.6-.4h.2a.25 .25 0 0 1 .4-.3 .25 .25 0 0 1 0 .4 .25 .25 0 0 1-.4 0l-.2-.1z" fill-rule="evenodd"/>
<path d="M62.5 147.7a.5 .5 0 0 1 .7 .2 .5 .5 0 0 1-.3 .7 .5 .5 0 0 1-.6-.5h.2a.25 .25 0 0 1 .4-.2 .25 .25 0 0 1 0 .4 .25 .25 0 0 1-.4-.1l-.2-.1z" fill-rule="evenodd"/>
</g>
<g fill="none" stroke="#008000" stroke-width=".21">
<path d="M28.5 55.8h2.6M28.5 53.1h2.6M28.5 58.4h2.6M68.1 58.4h2.6M70.7 42.6v10.5h-2.6M76 47.9v7.9h-7.9M81.2 50.5v10.5h-13.1M107.6 47.9v2.6h13.2v2.6M112.9 50.5v2.6M28.5 61h2.6M28.5 63.7h2.6M28.5 66.3h2.6"/>
<path d="M28.5 69h2.6M28.5 71.6h2.6M28.5 76.9h2.6M28.5 74.2h2.6M68.1 63.7h2.6M68.1 71.6h2.6M68.1 76.9h2.6M68.1 74.2h2.6M112.9 63.7v2.6M120.8 63.7v2.6M28.5 84.8h2.6M28.5 87.4h2.6"/>
<path d="M28.5 92.7h2.6M28.5 90.1h2.6M31.1 98h-2.6v2.6M68.1 84.8h2.6M68.1 87.4h2.6M68.1 92.7h2.6M68.1 95.3h2.6M44.3 137.6h7.9M68.1 137.6h10.5v15.8M44.3 148.1h7.9M68.1 148.1h10.5M41.7 171.9h5.2"/>
<path d="M62.8 171.9h5.3v2.6"/>
</g>
<g fill="#008000" stroke="#008000" stroke-width=".21">
<circle cx="78.6" cy="148.1" r=".53"/>
<circle cx="112.9" cy="50.5" r=".53"/>
</g>
<text font-size="3.7" fill="#800000" x="43.8" y="50.5">Pi Pico</text>
<text font-size="2.6" fill="#808080" x="20.6" y="149">USER_SWITCH_B</text>
<g font-size="2.2" fill="#808080">
<text x="32.7" y="52.8">1</text>
<text x="38.8" y="53.9">GP0/UTX</text>
<text x="54.3" y="53.9">VBUS</text>
<text x="65.2" y="52.8">40</text>
<text x="32.7" y="55.4">2</text>
<text x="32.7" y="58">4</text>
<text x="38.8" y="56.6">GP1/URX</text>
<text x="38.8" y="59.2">GP2</text>
<text x="52.1" y="59.2">3V3_EN</text>
<text x="54.4" y="56.6">VSYS</text>
<text x="65.2" y="58">37</text>
<text x="65.2" y="55.4">39</text>
<text x="32.7" y="60.7">5</text>
<text x="32.7" y="63.3">6</text>
<text x="32.7" y="65.9">7</text>
<text x="38.8" y="61.8">GP3/INT</text>
<text x="38.8" y="64.5">GP4/SDA</text>
<text x="50.2" y="61.8">3V3(OUT)</text>
<text x="55.5" y="64.5">RUN</text>
<text x="65.2" y="63.3">30</text>
<text x="65.2" y="60.7">36</text>
<text x="31.5" y="71.2">10</text>
<text x="32.7" y="68.6">9</text>
<text x="38.8" y="67.1">GP5/SCL</text>
<text x="38.8" y="69.7">GP6/R</text>
<text x="48.5" y="69.8">ADC_VREF</text>
<text x="65.2" y="71.2">34</text>
<text x="65.2" y="68.6">35</text>
<text x="31.5" y="76.5">12</text>
<text x="31.7" y="73.9">11</text>
<text x="38.8" y="72.4">GP7/G</text>
<text x="38.8" y="75">GP8/B</text>
<text x="38.8" y="77.7">GP9</text>
<text x="48.1" y="77.7">GP26/ADC0</text>
<text x="48.1" y="75">GP27/ADC1</text>
<text x="48.1" y="72.4">GP28/ADC2</text>
<text x="65.2" y="76.5">31</text>
<text x="65.2" y="73.9">32</text>
<text x="31.5" y="79.1">14</text>
<text x="31.5" y="81.8">15</text>
<text x="38.8" y="80.3">GP10</text>
<text x="38.8" y="82.9">GP11</text>
<text x="51.2" y="82.9">GP21/TE</text>
<text x="54.7" y="80.3">GP22</text>
<text x="65.2" y="81.8">27</text>
<text x="65.2" y="79.1">29</text>
<text x="31.5" y="84.4">16</text>
<text x="31.5" y="87.1">17</text>
<text x="31.5" y="89.7">19</text>
<text x="38.8" y="85.6">GP12/A</text>
<text x="38.8" y="88.2">GP13/B</text>
<text x="49.7" y="88.2">GP19/STX</text>
<text x="51.3" y="85.6">GP20/BL</text>
<text x="65.2" y="89.7">24</text>
<text x="65.2" y="87.1">25</text>
<text x="65.2" y="84.4">26</text>
<text x="31.5" y="92.3">20</text>
<text x="38.8" y="90.9">GP14/X</text>
<text x="38.8" y="93.5">GP15/Y</text>
<text x="49.5" y="93.5">GP17/SCS</text>
<text x="49.5" y="90.9">GP18/SCK</text>
<text x="65.2" y="95">21</text>
<text x="65.2" y="92.3">22</text>
<text x="30.6" y="97.6">3*8</text>
<text x="38.8" y="98.8">GND</text>
<text x="49.5" y="96.1">GP16/SRX</text>
</g>
</svg>
